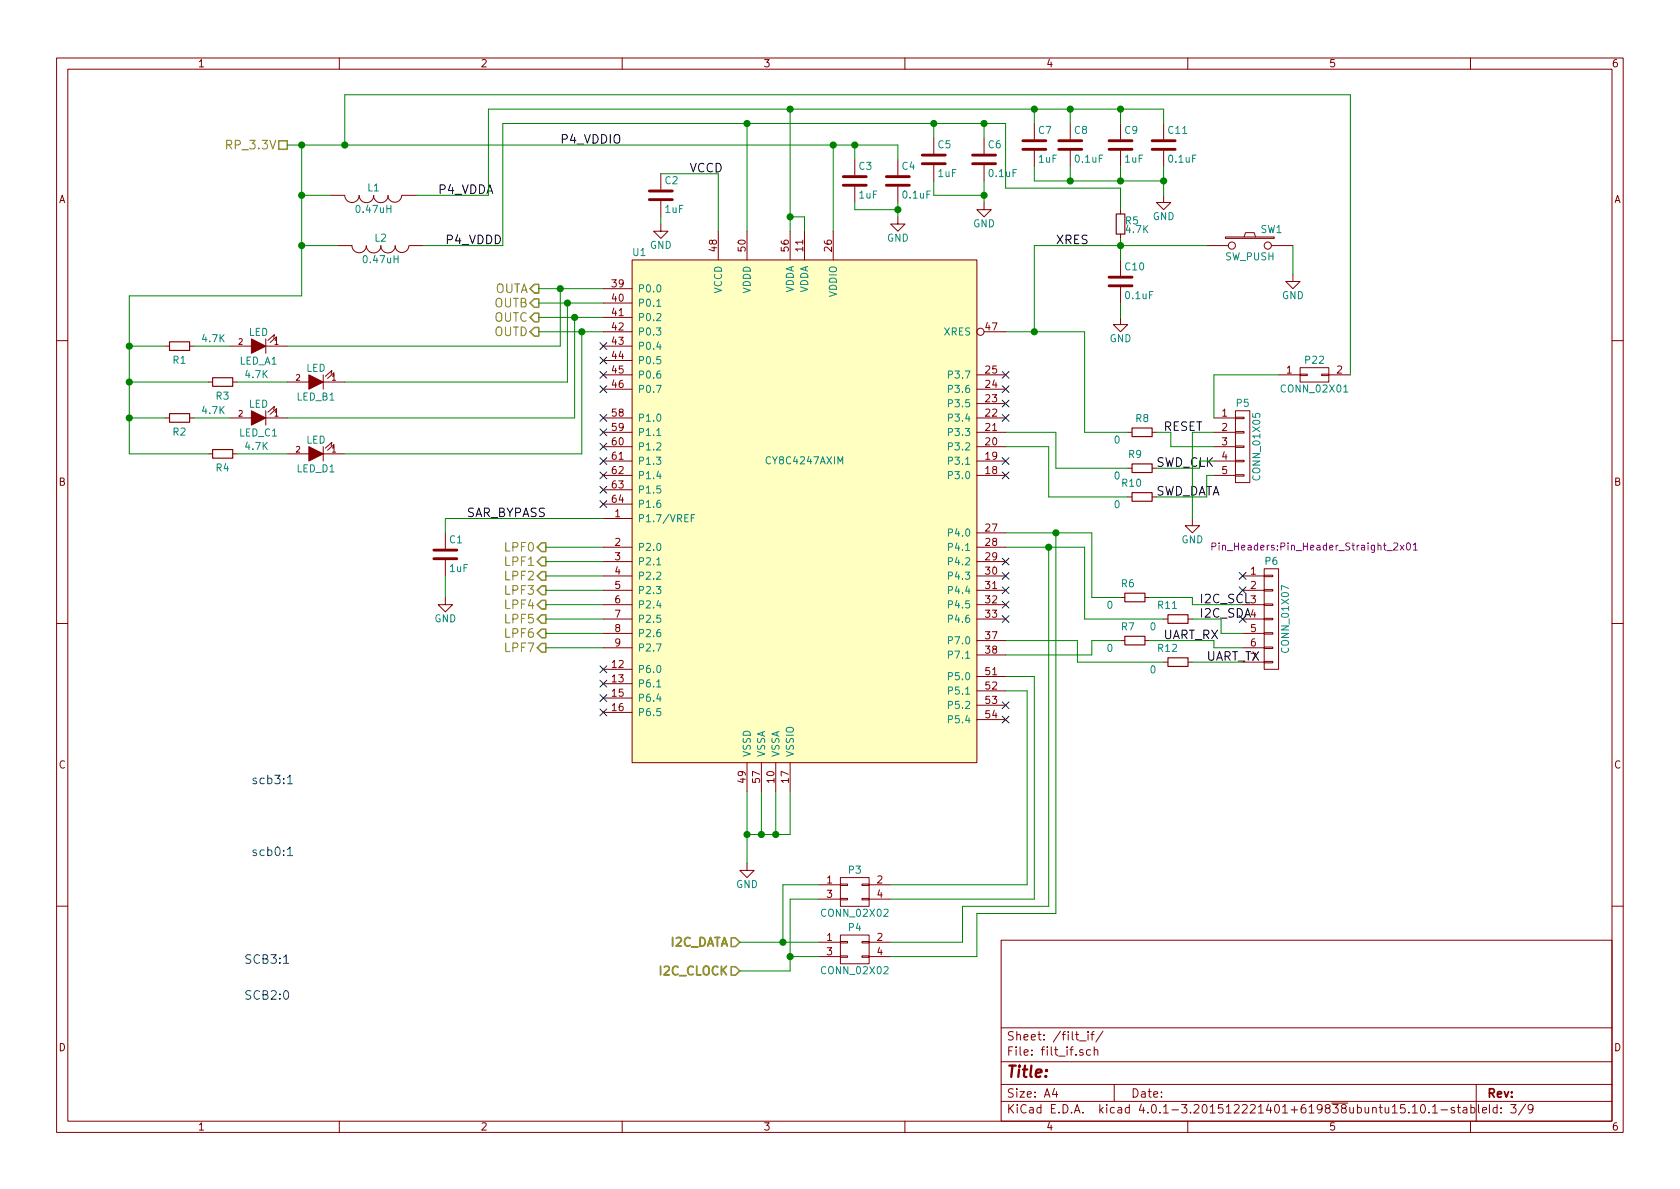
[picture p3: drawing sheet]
<svg xmlns="http://www.w3.org/2000/svg" width="297mm" height="210mm" viewBox="0 0 297 210" stroke-linecap="round" stroke-linejoin="round" font-family="sans-serif">
<g fill="none" stroke="#840000" stroke-width=".18">
<path d="M10 10.3h277v189.9h-277zM12 12.2h273v186.1h-273zM60 10.3v1.9M110 10.3v1.9M160 10.3v1.9M210 10.3v1.9M260 10.3v1.9M58.4 34.5h2.6M61 34.6a1.27 1.27 0 0 0 1.2 1.2 1.27 1.27 0 0 0 1.3-1.2 1.3 1.3 0 0 0 1.3 1.2 1.3 1.3 0 0 0 1.3-1.2M66 34.6a1.3 1.3 0 0 0 1.3 1.2 1.3 1.3 0 0 0 1.3-1.2M68.6 34.6a1.22 1.22 0 0 0 1.2 1.2 1.22 1.22 0 0 0 1.2-1.2M71.1 34.5h2.6"/>
<path d="M116.8 39.6v1.3h1.3l-1.3 1.3-1.2-1.3h1.2M116.8 30.7v2.8M116.8 35.6v2.7M151.1 28.2v2.8M151.1 33v2.8M158.7 38.3v1.3h1.3l-1.3 1.3-1.2-1.3h1.2M158.7 28.2v2.8M158.7 33v2.8M165.1 24.4v2.8M165.1 29.2v2.8M174 35.8v1.3h1.3l-1.3 1.2-1.3-1.2h1.3M174 24.4v2.8"/>
<path d="M174 29.2v2.8M182.9 21.8v2.8M182.9 26.7v2.8M189.2 21.8v2.8M189.2 26.7v2.8M198.1 21.8v2.8M198.1 26.7v2.8M198.1 37.1v.7M205.7 34.5v1.3h1.3l-1.3 1.3-1.2-1.3h1.2M205.7 21.8v2.8M205.7 26.7v2.8M47 59.9v2.6"/>
<path d="M48.4 59.8l.1-.6-1.1 1M59.7 43.4h2.5M62.2 43.5a1.27 1.27 0 0 0 1.3 1.2 1.27 1.27 0 0 0 1.3-1.2 1.3 1.3 0 0 0 1.3 1.2 1.3 1.3 0 0 0 1.3-1.2M67.3 43.5a1.3 1.3 0 0 0 1.3 1.2 1.3 1.3 0 0 0 1.3-1.2M69.8 43.5a1.22 1.22 0 0 0 1.3 1.1 1.22 1.22 0 0 0 1.2-1.1M72.4 43.4h2.5M106.7 53.6h5.1M106.7 56.1h5.1M106.7 58.7h5.1M106.7 51h5.1M111.8 46h60.9v88.9h-60.9zM127 40.9v5.1"/>
<path d="M132.1 40.9v5.1M139.7 40.9v5.1M142.2 40.9v5.1M147.3 40.9v5.1M174 58.7h3.8M198.1 56.1v1.3h1.3l-1.3 1.3-1.3-1.3h1.3M198.1 41.4v.8M198.1 46v2.8M198.1 50.8v2.8M213.4 43.4h3.8M216.7 41.9h8.6v.3h-8.6zM220 41.9l.2-.8h1.5l.3 .8"/>
<path d="M224.8 43.4h3.8M228.6 48.5v1.3h1.3l-1.3 1.2-1.3-1.2h1.3M10 60.2h2M29.2 73.9h.8M29.2 61.2h.8M33.5 73.9h.8M33.5 61.2h.8M36.8 67.6h.8M40.6 73.9h3.8M40.6 61.2h3.8M41.1 67.6h.8M47 73.9h3.8"/>
<path d="M47 72.6v2.6M47 61.2h3.8M48.4 72.5l.1-.6-1.1 1M48.8 60.2l.1-.6-1.1 1M48.8 72.9l.1-.6-1.1 1M50.8 67.6h3.8M57.1 66.3v2.5M57.1 79v2.5M57.1 67.6h3.9M58.5 66.2l.2-.7-1.2 1M58.5 78.9l.2-.7-1.2 1M58.9 66.5l.2-.6-1.2 1"/>
<path d="M58.9 79.2l.2-.6-1.2 1M106.7 73.9h5.1M106.7 76.4h5.1M106.7 79h5.1M106.7 61.2h5.1M106.7 68.8h5.1M106.7 63.7h5.1M106.7 66.3h5.1M172.7 73.9h5.1M172.7 76.4h5.1M172.7 79h5.1M172.7 71.4h5.1"/>
<path d="M172.7 68.8h5.1M172.7 66.3h5.1M199.4 76.4h.8M203.7 76.4h.8M214.6 73.9h3.8M214.6 76.4h3.8M214.6 79h3.8M218.4 78.9h1.6v.2h-1.6zM218.4 76.3h1.6v.3h-1.6zM218.4 73.8h1.6v.2h-1.6zM218.4 72.6h2.6v12.7h-2.6zM226.1 66.3h3.8"/>
<path d="M229.9 66.2h1.2v.2h-1.2zM229.9 65h5v2.6h-5zM233.7 66.2h1.2v.2h-1.2zM234.9 66.3h3.9M285 60.2h2M36.8 80.3h.8M41.1 80.3h.8M50.8 80.3h3.8M57.1 80.3h3.9M78.7 94.2v2.8M78.7 99.1v2.7M106.7 81.5h5.1"/>
<path d="M106.7 84.1h5.1M106.7 91.7h5.1M106.7 96.8h5.1M106.7 99.3h5.1M106.7 86.6h5.1M106.7 89.1h5.1M172.7 81.5h5.1M172.7 84.1h5.1M172.7 96.8h5.1M172.7 99.3h5.1M172.7 94.2h5.1M199.4 82.8h.8"/>
<path d="M199.4 87.9h.8M203.7 82.8h.8M203.7 87.9h.8M210.8 91.7v1.3h1.3l-1.3 1.2-1.3-1.2h1.3M214.6 81.5h3.8M214.6 84.1h3.8M218.4 83.9h1.6v.3h-1.6zM218.4 81.4h1.6v.3h-1.6zM10 110.3h2M78.7 105.7v1.2h1.3l-1.3 1.3-1.2-1.3h1.2M106.7 101.8h5.1M106.7 104.4h5.1"/>
<path d="M106.7 106.9h5.1M106.7 109.5h5.1M106.7 112h5.1M106.7 114.5h5.1M106.7 118.4h5.1M172.7 101.8h5.1M172.7 104.4h5.1M172.7 106.9h5.1M172.7 109.5h5.1M172.7 113.3h5.1M172.7 119.6h5.1M172.7 115.8h5.1"/>
<path d="M198.1 113.3h.8M198.1 105.7h.8M202.4 113.3h.8M202.4 105.7h.8M205.7 109.5h.8M205.7 117.1h.8M210.1 109.5h.7M210.1 117.1h.7M219.7 101.8h3.8M219.7 104.4h3.8M219.7 106.9h3.8M219.7 109.5h3.8"/>
<path d="M219.7 112h3.8M219.7 114.5h3.8M219.7 117.1h3.8M223.5 100.6h2.6v17.8h-2.6zM223.5 117h1.5v.2h-1.5zM223.5 114.4h1.5v.3h-1.5zM223.5 111.9h1.5v.2h-1.5zM223.5 109.3h1.5v.3h-1.5zM223.5 106.8h1.5v.3h-1.5zM223.5 104.3h1.5v.2h-1.5zM223.5 101.7h1.5v.3h-1.5zM285 110.3h2"/>
<path d="M106.7 120.9h5.1M106.7 123.4h5.1M106.7 126h5.1M132.1 134.9v5M134.6 134.9v5M137.2 134.9v5M139.7 134.9v5M172.7 122.2h5.1M172.7 124.7h5.1M172.7 127.2h5.1M132.1 152.6v1.3h1.2l-1.2 1.3-1.3-1.3h1.3M144.8 156.5h3.8"/>
<path d="M144.8 159h3.8M148.6 158.9h1.3v.2h-1.3zM148.6 156.3h1.3v.3h-1.3zM148.6 155.2h5.1v5.1h-5.1zM152.4 158.9h1.3v.2h-1.3zM152.4 156.3h1.3v.3h-1.3zM153.7 156.5h3.8M153.7 159h3.8M10 160.2h2M144.8 166.6h3.8M144.8 169.2h3.8M148.6 169h1.3v.3h-1.3z"/>
<path d="M148.6 166.5h1.3v.2h-1.3zM148.6 165.3h5.1v5.1h-5.1zM152.4 169h1.3v.3h-1.3zM152.4 166.5h1.3v.2h-1.3zM153.7 166.6h3.8M153.7 169.2h3.8M177 166.3h108v32h-108zM285 160.2h2M60 198.3v1.9M110 198.3v1.9M160 198.3v1.9M177 194.8h108"/>
<path d="M177 191.8h108M177 187.8h108M177 181.8h108M186.4 192.5l-.3 1h.9M186.8 193v1M190.9 184.1h1.1M191.5 185.7a.37 .37 0 0 0-.6 .1l.1 .2 .5 .2v.1l-.2 .3-.4-.1M192.4 182.4v.2M192.4 182.9v1M192.8 185.7l-.4-.1-.3 .3 .1 .6 .2 .1 .4-.1M192.9 182.9h.5M193.4 182.4l-.3 .2v1.3"/>
<path d="M193.5 185.7l.2-.1 .4 .1v.9M193.5 185.1v1.5M195 182.3l-1.2 2M197 191.8v3M210 198.3v1.9M246.2 195.8l.4-.5v1.5M246.2 196.8h.8M248.4 195.3h-.7l-.1 .7 .2-.1 .5 .1 .2 .2-.1 .5-.2 .1-.6-.1M249.1 196.7v.1M249.7 195.8l.5-.5v1.5M249.7 196.8h.9M251.3 195.5l.2-.2a.81 .81 0 0 1 .6 .6 .81 .81 0 0 1-.3 .8l-.1 .1a.79 .79 0 0 1-.4-1.3z"/>
<path d="M252.7 196.7v.1M253.3 195.8l.4-.5v1.5M253.3 196.8h.9M254.8 196.3h1.1M257.1 195.9a.37 .37 0 0 0-.5 .1v.3l.5 .1 .1 .1-.2 .3-.4-.1M257.7 195.8h.5M257.9 195.3v1.3l.3 .2M258.7 195.9h.6l.1 .9M259.4 196.2l-.5 .1-.3 .2 .3 .3 .5-.1M260 198.3v1.9M260.1 195.9l.4-.1 .3 .3-.1 .6h-.6M260.1 195.3v1.5"/>
<path d="M261 191.8v6.5M261.4 195.3v1.3l.2 .2M262.1 196.3l.7-.1v-.3l-.4-.1-.3 .2 .1 .7h.6M269.7 195.2l-1.2 2M271 196l-.2 .3h-.3l-.3-.3v-.4l.1-.2 .5-.1 .2 .2a1.19 1.19 0 0 1-.2 1.2l-.5 .1"/>
<circle cx="173.4" cy="58.7" r=".63"/>
<circle cx="217.8" cy="43.4" r=".63"/>
<circle cx="224.2" cy="43.4" r=".63"/>
</g>
<g fill="none" stroke="#848400" stroke-width=".25">
<path d="M49.3 24.9h1.5v1.5h-1.5zM93.7 51l.8-.7h.7v1.5h-.7zM94.5 52.8h.7v1.6h-.7l-.8-.8zM94.5 55.4h.7v1.5h-.7l-.8-.8zM94.5 57.9h.7v1.5h-.7l-.8-.7zM95.8 96h.7v1.5h-.7l-.8-.7zM95.8 98.5h.7v1.6h-.7l-.8-.8zM95.8 101.1h.7v1.5h-.7l-.8-.8zM95.8 103.6h.7v1.6h-.7l-.8-.8zM95.8 106.2h.7v1.5h-.7l-.8-.8zM95.8 108.7h.7v1.5h-.7l-.8-.7zM95.8 111.2h.7v1.6h-.7l-.8-.8z"/>
<path d="M95.8 113.8h.7v1.5h-.7l-.8-.8zM129.3 165.9h.7l.8 .7-.8 .8h-.7zM129.3 170.9h.7l.8 .8-.8 .8h-.7z"/>
</g>
<g fill="none" stroke="#840000" stroke-width=".51">
<path d="M114.8 35.3h4.1M114.8 33.8h4.1M149.1 32.8h4.1M149.1 31.2h4.1M156.7 32.8h4.1M156.7 31.2h4.1M163.1 29h4M163.1 27.4h4M172 29h4M172 27.4h4M180.8 26.4h4.1M180.8 24.9h4.1"/>
<path d="M187.2 26.4h4.1M187.2 24.9h4.1M196.1 26.4h4.1M196.1 24.9h4.1M203.7 26.4h4.1M203.7 24.9h4.1M196.1 50.5h4.1M196.1 49h4.1M76.7 98.8h4.1M76.7 97.3h4.1"/>
</g>
<path d="M197.4 37.8h1.5v3.6h-1.5zM30 60.4h3.5v1.6h-3.5zM30 73.1h3.5v1.6h-3.5zM37.6 66.8h3.5v1.5h-3.5zM37.6 79.5h3.5v1.5h-3.5zM200.2 75.7h3.5v1.5h-3.5zM200.2 82h3.5v1.6h-3.5zM200.2 87.1h3.5v1.5h-3.5zM198.9 112.5h3.5v1.5h-3.5zM198.9 104.9h3.5v1.5h-3.5zM206.5 116.3h3.6v1.6h-3.6zM206.5 108.7h3.6v1.5h-3.6z" fill="none" stroke="#840000" stroke-width=".2"/>
<path d="M50.8 137.5l.5-.4v1.5M50.8 138.6h.9M50.8 150.2l.5-.4v1.5M50.8 151.3h.9M50.1 170.4h.9" fill="none" stroke="#0000c2" stroke-width=".18"/>
<g fill="none" stroke="#008400" stroke-width=".18">
<path d="M139.7 19.3v21.6M182.9 19.3v2.5M189.2 19.3v2.5M198.1 19.3v2.5M50.8 25.6h107.9v2.6M53.3 25.6v26.7h-30.4v28h13.9M53.3 34.5h5.1M61 25.6v-8.8h177.8v49.5M116.8 30.7h10.2v10.2M116.8 38.3v1.3M132.1 21.8v19.1M139.7 38.3h2.5v2.6"/>
<path d="M147.3 25.6v15.3M151.1 35.8v1.3h7.6M151.1 25.6v2.6M158.7 35.8v2.5M165.1 32v2.5h8.9M165.1 21.8v2.6M174 21.8v2.6M174 32v3.8M182.9 29.5v2.5h22.8M189.2 29.5v2.5M198.1 37.1v-3.8h-20.3v-11.5h-88.9v21.6h-14M198.1 29.5v2.5"/>
<path d="M205.7 21.8v-2.5h-119.3v15.2h-12.7M205.7 29.5v5M53.3 43.4h6.4M95.2 58.7h11.5M95.2 51h11.5M95.2 53.6h11.5M95.2 56.1h11.5M99.1 51v10.2h-48.3M100.3 53.6v14h-39.3M101.6 56.1v17.8h-50.8M102.9 58.7v21.6h-41.9M177.8 58.7h14v17.7h7.6"/>
<path d="M198.1 42.2v3.8M198.1 53.6v2.5M213.4 43.4h-30.5v15.3M228.6 43.4v5.1M22.9 61.2h6.3M22.9 67.6h13.9M22.9 73.9h6.3M34.3 61.2h6.3M34.3 73.9h6.3M41.9 67.6h8.9M177.8 76.4h8.9v6.4h12.7M177.8 79h7.6v8.9h14"/>
<path d="M204.5 76.4h2.5v2.6h7.6M214.6 76.4h-3.8v15.3M226.1 66.3h-11.5v7.6M41.9 80.3h8.9M96.5 96.8h10.2M96.5 99.3h10.2M106.7 91.7h-28v2.5M177.8 96.8h14v12.7h13.9M177.8 94.2h15.2v11.5h5.1M185.4 96.8v63.5h-15.2v6.3h-12.7M186.7 94.2v67.3h-14v7.7h-15.2M204.5 82.8h7.6"/>
<path d="M214.6 84.1h-1.2v3.8h-8.9M78.7 101.8v3.9M96.5 114.5h10.2M96.5 112h10.2M96.5 109.5h10.2M96.5 106.9h10.2M96.5 101.8h10.2M96.5 104.4h10.2M177.8 119.6h5.1v39.4h-25.4M177.8 113.3h12.7v3.8h15.2M198.1 113.3h-5.1v2.5h-15.2M203.2 105.7h7.6v1.2h8.9"/>
<path d="M203.2 113.3h11.4v1.2h5.1M210.8 117.1h8.9M210.8 109.5h5.1v2.5h3.8M132.1 139.9v12.7M134.6 139.9v7.7M137.2 139.9v7.7M139.7 139.9v7.7h-7.6M177.8 122.2h3.8v34.3h-24.1M144.8 159h-5.1v12.7h-8.9M144.8 156.5h-6.4v10.1M130.8 166.6h14M139.7 169.2h5.1"/>
</g>
<g fill="#008400" stroke="#008400" stroke-width=".25">
<circle cx="132.1" cy="147.6" r=".51"/>
<circle cx="137.2" cy="147.6" r=".51"/>
<circle cx="134.6" cy="147.6" r=".51"/>
<circle cx="53.3" cy="34.5" r=".51"/>
<circle cx="139.7" cy="38.3" r=".51"/>
<circle cx="139.7" cy="19.3" r=".51"/>
<circle cx="198.1" cy="19.3" r=".51"/>
<circle cx="189.2" cy="19.3" r=".51"/>
<circle cx="182.9" cy="19.3" r=".51"/>
<circle cx="205.7" cy="32" r=".51"/>
<circle cx="189.2" cy="32" r=".51"/>
<circle cx="198.1" cy="32" r=".51"/>
<circle cx="132.1" cy="21.8" r=".51"/>
<circle cx="165.1" cy="21.8" r=".51"/>
<circle cx="174" cy="34.5" r=".51"/>
<circle cx="53.3" cy="25.6" r=".51"/>
<circle cx="158.8" cy="37.1" r=".51"/>
<circle cx="147.3" cy="25.6" r=".51"/>
<circle cx="151.1" cy="25.6" r=".51"/>
<circle cx="174" cy="21.8" r=".51"/>
<circle cx="198.1" cy="43.4" r=".51"/>
<circle cx="182.9" cy="58.7" r=".51"/>
<circle cx="186.7" cy="94.2" r=".51"/>
<circle cx="185.4" cy="96.8" r=".51"/>
<circle cx="139.7" cy="169.2" r=".51"/>
<circle cx="138.4" cy="166.6" r=".51"/>
<circle cx="99.1" cy="51" r=".51"/>
<circle cx="100.3" cy="53.6" r=".51"/>
<circle cx="101.6" cy="56.1" r=".51"/>
<circle cx="102.9" cy="58.7" r=".51"/>
<circle cx="53.3" cy="43.4" r=".51"/>
<circle cx="22.9" cy="73.9" r=".51"/>
<circle cx="22.9" cy="67.6" r=".51"/>
<circle cx="22.9" cy="61.2" r=".51"/>
<circle cx="61" cy="25.6" r=".51"/>
</g>
<g fill="#840000" stroke="#840000" stroke-width=".18">
<path d="M44.4 59.9l2.6 1.3-2.6 1.3z"/>
<path d="M54.6 66.3l2.5 1.3-2.5 1.2z"/>
<path d="M44.4 72.6l2.6 1.3-2.6 1.3z"/>
<path d="M54.6 79l2.5 1.3-2.5 1.2z"/>
</g>
<g fill="none" stroke="#000084" stroke-width=".18">
<path d="M106.1 78.4l1.2 1.2M106.1 75.8l1.2 1.3M106.1 73.3l1.2 1.2M106.1 68.2l1.2 1.2M106.1 65.7l1.2 1.2M106.1 63.1l1.2 1.3M106.1 60.6l1.2 1.2M107.3 78.4l-1.2 1.2M107.3 75.8l-1.2 1.3M107.3 73.3l-1.2 1.2M107.3 68.2l-1.2 1.2M107.3 65.7l-1.2 1.2"/>
<path d="M107.3 63.1l-1.2 1.3M107.3 60.6l-1.2 1.2M177.2 65.7l1.2 1.2M177.2 68.2l1.2 1.2M177.2 70.8l1.2 1.2M177.2 73.3l1.2 1.2M178.4 65.7l-1.2 1.2M178.4 68.2l-1.2 1.2M178.4 70.8l-1.2 1.2M178.4 73.3l-1.2 1.2M106.1 88.5l1.2 1.3M106.1 86l1.2 1.2"/>
<path d="M106.1 83.5l1.2 1.2M106.1 80.9l1.2 1.2M107.3 88.5l-1.2 1.3M107.3 86l-1.2 1.2M107.3 83.5l-1.2 1.2M107.3 80.9l-1.2 1.2M177.2 80.9l1.2 1.2M177.2 83.5l1.2 1.2M177.2 98.7l1.2 1.2M178.4 80.9l-1.2 1.2M178.4 83.5l-1.2 1.2M178.4 98.7l-1.2 1.2"/>
<path d="M106.1 117.7l1.2 1.3M107.3 117.7l-1.2 1.3M177.2 101.2l1.2 1.3M177.2 103.8l1.2 1.2M177.2 106.3l1.2 1.2M177.2 108.9l1.2 1.2M178.4 101.2l-1.2 1.3M178.4 103.8l-1.2 1.2M178.4 106.3l-1.2 1.2M178.4 108.9l-1.2 1.2M219.1 101.2l1.2 1.3M219.1 103.8l1.2 1.2"/>
<path d="M220.3 101.2l-1.2 1.3M220.3 103.8l-1.2 1.2M106.1 120.3l1.2 1.2M106.1 122.8l1.2 1.2M106.1 125.4l1.2 1.2M107.3 120.3l-1.2 1.2M107.3 122.8l-1.2 1.2M107.3 125.4l-1.2 1.2M177.2 124.1l1.2 1.2M177.2 126.6l1.2 1.3M178.4 124.1l-1.2 1.2M178.4 126.6l-1.2 1.3"/>
</g>
<path d="M111.8 46h60.9v88.9h-60.9z" fill="#ffffc2" stroke="#ffffc2" stroke-width=".18"/>
<path d="M116.1 54.2h.7M116.1 77h.7M116.1 99.9h.7M122.2 91.6h.5M122.8 91h-.6v1.3M116.1 121.5h.7" fill="none" stroke="#008484" stroke-width=".18"/>
<path d="M214.3 96.7l.6-.1v-.5l-.6-.1v1.3M247.6 96.4l.6 .9M248.2 96.4l-.6 .9M248.8 96.1l.1-.1a.67 .67 0 0 1 .5 .6 .67 .67 0 0 1-.5 .7l-.1-.2-.1-.3zM249.9 96.4l.3-.4v1.3M249.9 97.3h.7" fill="none" stroke="#840084" stroke-width=".18"/>
<text font-size="2.8" fill="#840000" x="178" y="190.5">Title:</text>
<g font-size="2.1" fill="#848400">
<text x="40.4" y="26.4">RP_3.3V</text>
<text x="87.3" y="51.8">OUTA</text>
<text x="87.3" y="54.4">OUTB</text>
<text x="87.3" y="56.9">OUTC</text>
<text x="87.3" y="59.4">OUTD</text>
<text x="89.4" y="97.5">LPF0</text>
<text x="89.4" y="100.1">LPF1</text>
<text x="89.4" y="102.6">LPF2</text>
<text x="89.4" y="105.2">LPF3</text>
<text x="89.4" y="107.7">LPF4</text>
<text x="89.4" y="110.2">LPF5</text>
<text x="89.4" y="112.8">LPF6</text>
<text x="89.4" y="115.3">LPF7</text>
<text x="118.3" y="167.4">I2C_DATA</text>
<text x="116.7" y="172.5">I2C_CLOCK</text>
</g>
<g font-size="2.1">
<text x="99.1" y="25.4">P4_VDDIO</text>
<text x="77.5" y="34.3">P4_VDDA</text>
<text x="121.9" y="30.5">VCCD</text>
<text x="78.7" y="43.2">P4_VDDD</text>
<text x="186.7" y="43.2">XRES</text>
<text x="205.7" y="76.2">RESET</text>
<text x="204.5" y="87.6">SWD_DATA</text>
<text x="82.5" y="91.4">SAR_BYPASS</text>
<text x="212.1" y="106.7">I2C_SCL</text>
<text x="205.7" y="113">UART_RX</text>
<text x="213.4" y="116.8">UART_TX</text>
</g>
<text font-size="2.1" fill="#008400" x="204.5" y="82.5">SWD_CLK</text>
<text font-size="2.1" fill="#000084" x="212.1" y="109.2">I2C_SDA</text>
<g font-size="2.1" fill="#0000c2">
<text x="44.4" y="138.7">scb3:1</text>
<text x="44.4" y="151.4">scb0:1</text>
<text x="43.2" y="170.4">SCB3:1</text>
<text x="43.2" y="176.8">SCB2:0</text>
</g>
<g font-size="2.1" fill="#840000">
<text x="178" y="184">Sheet: /filt_if/</text>
<text x="178" y="186.7">File: filt_if.sch</text>
<text x="178" y="196.9">KiCad E.D.A. kicad 4.0.1-3.201512221401+619838ubuntu15.10.1-stable</text>
<text x="178" y="194.1">Size: A4</text>
<text x="200" y="194.1">Date:</text>
<text x="263" y="194.1">Rev:</text>
<text x="263" y="196.9">Id: 3/9</text>
</g>
<g font-size="1.8" fill="#840000">
<text x="35" y="11.9">1</text>
<text x="85" y="11.9">2</text>
<text x="135" y="11.9">3</text>
<text x="185" y="11.9">4</text>
<text x="235" y="11.9">5</text>
<text x="285" y="11.9">6</text>
<text x="10.4" y="35.9">A</text>
<text x="285.4" y="35.9">A</text>
<text x="126.7" y="44.4" transform="rotate(-90 126.7 44.4)">48</text>
<text x="131.8" y="44.4" transform="rotate(-90 131.8 44.4)">50</text>
<text x="139.4" y="44.4" transform="rotate(-90 139.4 44.4)">56</text>
<text x="142" y="44.4" transform="rotate(-90 142 44.4)">11</text>
<text x="147.1" y="44.4" transform="rotate(-90 147.1 44.4)">26</text>
<text x="108.3" y="53.3">40</text>
<text x="108.3" y="50.8">39</text>
<text x="108.3" y="55.9">41</text>
<text x="108.3" y="58.4">42</text>
<text x="174.3" y="58.4">47</text>
<text x="108.3" y="61">43</text>
<text x="108.3" y="63.5">44</text>
<text x="108.3" y="66">45</text>
<text x="108.3" y="68.6">46</text>
<text x="174.3" y="71.1">23</text>
<text x="174.3" y="68.6">24</text>
<text x="174.3" y="66">25</text>
<text x="227.5" y="66">1</text>
<text x="236.4" y="66">2</text>
<text x="108.3" y="73.7">58</text>
<text x="108.3" y="76.2">59</text>
<text x="174.3" y="76.2">21</text>
<text x="174.3" y="73.7">22</text>
<text x="216.1" y="73.7">1</text>
<text x="216.1" y="76.2">2</text>
<text x="108.3" y="78.7">60</text>
<text x="108.3" y="81.3">61</text>
<text x="108.3" y="83.8">62</text>
<text x="174.3" y="78.7">20</text>
<text x="174.3" y="83.8">18</text>
<text x="174.3" y="81.3">19</text>
<text x="216.1" y="78.7">3</text>
<text x="216.1" y="81.3">4</text>
<text x="216.1" y="83.8">5</text>
<text x="10.4" y="85.9">B</text>
<text x="108.3" y="86.4">63</text>
<text x="108.3" y="88.9">64</text>
<text x="285.4" y="85.9">B</text>
<text x="108.7" y="91.4">1</text>
<text x="174.3" y="94">27</text>
<text x="108.7" y="96.5">2</text>
<text x="108.7" y="99.1">3</text>
<text x="108.7" y="101.6">4</text>
<text x="174.3" y="101.6">30</text>
<text x="174.3" y="96.5">28</text>
<text x="174.3" y="99.1">29</text>
<text x="221.1" y="101.6">1</text>
<text x="108.7" y="104.1">5</text>
<text x="108.7" y="106.7">6</text>
<text x="174.3" y="104.1">31</text>
<text x="174.3" y="106.7">32</text>
<text x="221.1" y="104.1">2</text>
<text x="221.1" y="106.7">3</text>
<text x="108.7" y="109.2">7</text>
<text x="108.7" y="111.8">8</text>
<text x="174.3" y="109.2">33</text>
<text x="174.3" y="113">37</text>
<text x="221.1" y="109.2">4</text>
<text x="221.1" y="111.8">5</text>
<text x="108.3" y="118.1">12</text>
<text x="108.7" y="114.3">9</text>
<text x="174.3" y="119.4">51</text>
<text x="174.3" y="115.6">38</text>
<text x="221.1" y="114.3">6</text>
<text x="108.3" y="120.6">13</text>
<text x="108.3" y="123.2">15</text>
<text x="108.3" y="125.7">16</text>
<text x="174.3" y="121.9">52</text>
<text x="174.3" y="124.5">53</text>
<text x="174.3" y="127">54</text>
<text x="10.4" y="135.9">C</text>
<text x="285.4" y="135.9">C</text>
<text x="131.8" y="138.4" transform="rotate(-90 131.8 138.4)">49</text>
<text x="134.4" y="138.4" transform="rotate(-90 134.4 138.4)">57</text>
<text x="136.9" y="138.4" transform="rotate(-90 136.9 138.4)">10</text>
<text x="139.4" y="138.4" transform="rotate(-90 139.4 138.4)">17</text>
<text x="146.2" y="156.2">1</text>
<text x="146.2" y="158.7">3</text>
<text x="155.1" y="156.2">2</text>
<text x="155.1" y="158.7">4</text>
<text x="146.2" y="166.4">1</text>
<text x="155.1" y="166.4">2</text>
<text x="146.2" y="168.9">3</text>
<text x="155.1" y="168.9">4</text>
<text x="10.4" y="185.9">D</text>
<text x="285.4" y="185.9">D</text>
<text x="35" y="199.9">1</text>
<text x="85" y="199.9">2</text>
<text x="135" y="199.9">3</text>
<text x="185" y="199.9">4</text>
<text x="235" y="199.9">5</text>
<text x="285" y="199.9">6</text>
</g>
<g font-size="1.8" fill="#008484">
<text x="183.6" y="23.7">C7</text>
<text x="190" y="23.7">C8</text>
<text x="198.9" y="23.7">C9</text>
<text x="206.6" y="23.7">C11</text>
<text x="165.9" y="26.2">C5</text>
<text x="174.8" y="26.2">C6</text>
<text x="183.7" y="28.7">1uF</text>
<text x="190.2" y="28.7">0.1uF</text>
<text x="198.9" y="28.7">1uF</text>
<text x="206.7" y="28.7">0.1uF</text>
<text x="65" y="33.8">L1</text>
<text x="117.6" y="32.6">C2</text>
<text x="151.9" y="30">C3</text>
<text x="151.9" y="35.1">1uF</text>
<text x="159.5" y="30">C4</text>
<text x="159.7" y="35.1">0.1uF</text>
<text x="165.9" y="31.3">1uF</text>
<text x="175" y="31.3">0.1uF</text>
<text x="63.1" y="37.6">0.47uH</text>
<text x="117.6" y="37.6">1uF</text>
<text x="172" y="40.2">GND</text>
<text x="199" y="39.7">R5</text>
<text x="199.2" y="41.2">4.7K</text>
<text x="203.8" y="38.9">GND</text>
<text x="222.9" y="41.2">SW1</text>
<text x="64.4" y="46.5">0.47uH</text>
<text x="66.3" y="42.7">L2</text>
<text x="111.9" y="45.3">U1</text>
<text x="114.9" y="44">GND</text>
<text x="156.8" y="42.7">GND</text>
<text x="199" y="47.8">C10</text>
<text x="216.6" y="46">SW_PUSH</text>
<text x="112.8" y="51.7">P0.0</text>
<text x="127.6" y="52" transform="rotate(-90 127.6 52)">VCCD</text>
<text x="132.7" y="52" transform="rotate(-90 132.7 52)">VDDD</text>
<text x="140.3" y="52" transform="rotate(-90 140.3 52)">VDDA</text>
<text x="142.9" y="52" transform="rotate(-90 142.9 52)">VDDA</text>
<text x="148" y="52.6" transform="rotate(-90 148 52.6)">VDDIO</text>
<text x="199.1" y="52.9">0.1uF</text>
<text x="226.6" y="52.9">GND</text>
<text x="43.9" y="59.4">LED</text>
<text x="112.8" y="54.2">P0.1</text>
<text x="112.8" y="56.8">P0.2</text>
<text x="112.8" y="59.3">P0.3</text>
<text x="166.9" y="59.3">XRES</text>
<text x="30.6" y="64.3">R1</text>
<text x="35.9" y="60.5">4.7K</text>
<text x="42.3" y="64.5">LED_A1</text>
<text x="54.1" y="65.7">LED</text>
<text x="112.8" y="61.8">P0.4</text>
<text x="112.8" y="64.4">P0.5</text>
<text x="196.2" y="60.5">GND</text>
<text x="230.8" y="64.3">P22</text>
<text x="38.2" y="70.7">R3</text>
<text x="43.5" y="66.8">4.7K</text>
<text x="52.5" y="70.8">LED_B1</text>
<text x="112.8" y="66.9">P0.6</text>
<text x="112.8" y="69.5">P0.7</text>
<text x="168.1" y="69.5">P3.6</text>
<text x="168.1" y="66.9">P3.7</text>
<text x="218.6" y="71.9">P5</text>
<text x="226.8" y="69.4">CONN_02X01</text>
<text x="30.6" y="77">R2</text>
<text x="35.9" y="73.2">4.7K</text>
<text x="42.3" y="77.2">LED_C1</text>
<text x="43.9" y="72.1">LED</text>
<text x="112.8" y="74.5">P1.0</text>
<text x="112.8" y="77.1">P1.1</text>
<text x="168.1" y="77.1">P3.3</text>
<text x="168.1" y="74.5">P3.4</text>
<text x="168.1" y="72">P3.5</text>
<text x="200.8" y="74.6">R8</text>
<text x="38.2" y="83.4">R4</text>
<text x="43.5" y="79.5">4.7K</text>
<text x="52.5" y="83.5">LED_D1</text>
<text x="54.1" y="78.4">LED</text>
<text x="112.8" y="79.6">P1.2</text>
<text x="112.8" y="82.2">P1.3</text>
<text x="135.7" y="82.1">CY8C4247AXIM</text>
<text x="168.1" y="79.6">P3.2</text>
<text x="168.1" y="82.2">P3.1</text>
<text x="197" y="78.4">0</text>
<text x="199.6" y="81">R9</text>
<text x="112.8" y="84.7">P1.4</text>
<text x="112.8" y="87.2">P1.5</text>
<text x="112.8" y="89.8">P1.6</text>
<text x="168.1" y="84.7">P3.0</text>
<text x="197" y="84.8">0</text>
<text x="197" y="89.9">0</text>
<text x="198.5" y="86">R10</text>
<text x="222.8" y="84.6" transform="rotate(-90 222.8 84.6)">CONN_01X05</text>
<text x="112.8" y="92.3">P1.7/VREF</text>
<text x="168.1" y="94.9">P4.0</text>
<text x="79.5" y="96.1">C1</text>
<text x="79.5" y="101.1">1uF</text>
<text x="112.8" y="97.4">P2.0</text>
<text x="112.8" y="99.9">P2.1</text>
<text x="168.1" y="97.4">P4.1</text>
<text x="168.1" y="99.9">P4.2</text>
<text x="208.9" y="96.1">GND</text>
<text x="223.7" y="99.9">P6</text>
<text x="112.8" y="102.5">P2.2</text>
<text x="112.8" y="105">P2.3</text>
<text x="112.8" y="107.6">P2.4</text>
<text x="168.1" y="102.5">P4.3</text>
<text x="168.1" y="105">P4.4</text>
<text x="168.1" y="107.6">P4.5</text>
<text x="195.8" y="107.6">0</text>
<text x="198.3" y="103.8">R6</text>
<text x="204.8" y="107.6">R11</text>
<text x="76.8" y="110">GND</text>
<text x="112.8" y="110.1">P2.5</text>
<text x="112.8" y="112.6">P2.6</text>
<text x="168.1" y="110.1">P4.6</text>
<text x="168.1" y="113.9">P7.0</text>
<text x="198.3" y="111.4">R7</text>
<text x="203.4" y="111.4">0</text>
<text x="112.8" y="115.2">P2.7</text>
<text x="112.8" y="119">P6.0</text>
<text x="168.1" y="116.5">P7.1</text>
<text x="195.8" y="115.3">0</text>
<text x="203.4" y="119.1">0</text>
<text x="204.8" y="115.3">R12</text>
<text x="227.9" y="115.1" transform="rotate(-90 227.9 115.1)">CONN_01X07</text>
<text x="112.8" y="121.5">P6.1</text>
<text x="112.8" y="124.1">P6.4</text>
<text x="168.1" y="120.3">P5.0</text>
<text x="168.1" y="122.8">P5.1</text>
<text x="168.1" y="125.3">P5.2</text>
<text x="112.8" y="126.6">P6.5</text>
<text x="168.1" y="127.9">P5.4</text>
<text x="132.7" y="133.9" transform="rotate(-90 132.7 133.9)">VSSD</text>
<text x="135.3" y="133.9" transform="rotate(-90 135.3 133.9)">VSSA</text>
<text x="137.8" y="133.9" transform="rotate(-90 137.8 133.9)">VSSA</text>
<text x="140.3" y="133.9" transform="rotate(-90 140.3 133.9)">VSSIO</text>
<text x="150.1" y="154.5">P3</text>
<text x="130.1" y="157">GND</text>
<text x="145.5" y="162.1">CONN_02X02</text>
<text x="150.1" y="164.6">P4</text>
<text x="145.5" y="172.3">CONN_02X02</text>
</g>
<text font-size="1.8" fill="#840084" x="215.6" y="97.3">Pin_Headers:Pin_Header_Straight_2x01</text>
<text font-size="1.8" x="221.1" y="116.8">7</text>
<g font-size="1.4" fill="#840000">
<text x="42.2" y="61">2</text>
<text x="48.5" y="61">1</text>
<text x="52.3" y="67.3">2</text>
<text x="58.7" y="67.3">1</text>
<text x="42.2" y="73.7">2</text>
<text x="48.5" y="73.7">1</text>
<text x="52.3" y="80">2</text>
<text x="58.7" y="80">1</text>
</g>
</svg>
